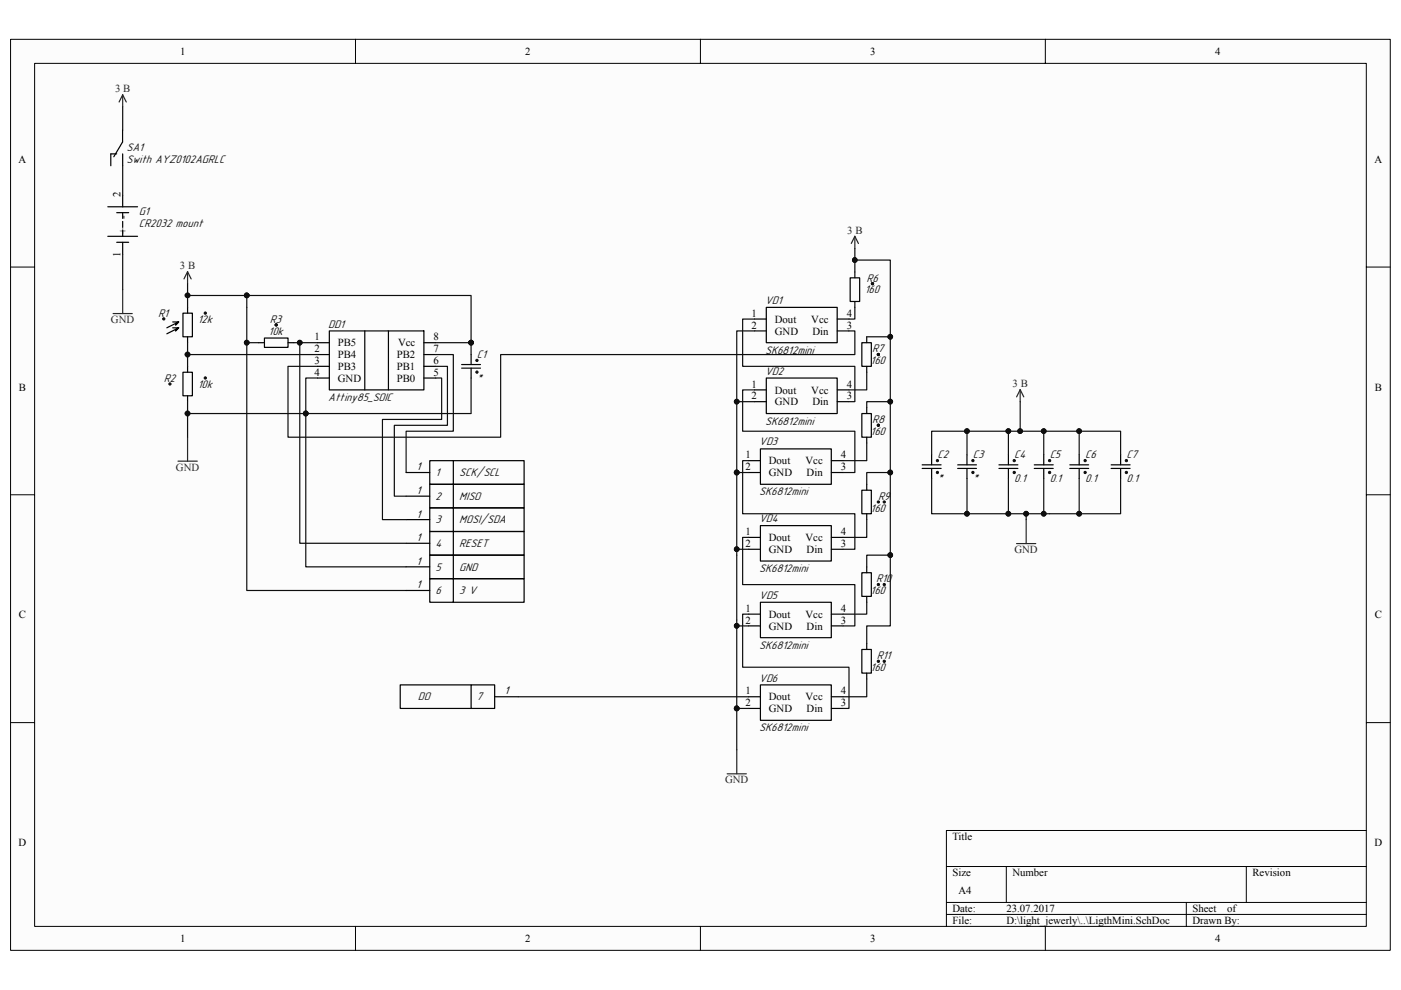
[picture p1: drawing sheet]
<svg xmlns="http://www.w3.org/2000/svg" width="297mm" height="210mm" viewBox="0 0 297 210" stroke-linecap="round" stroke-linejoin="round" font-family="sans-serif">
<path d="M2.3 8.4h292.5v193.2h-292.5z" fill="#fcfcfc"/>
<path d="M2.2 8.3h292.6v193.3h-292.6z" fill="none" stroke="#000" stroke-width=".21"/>
<path d="M7.4 13.5h282.3v183h-282.3z" fill="#fcfcfc"/>
<g fill="none" stroke="#000" stroke-width=".21">
<path d="M7.3 13.4h282.4v183.1h-282.4zM75.4 8.3v5.1M148.5 8.3v5.1M221.6 8.3v5.1M2.2 56.6h5.1M289.7 56.6h5.1M2.2 104.9h5.1M289.7 104.9h5.1M2.2 153.3h5.1M289.7 153.3h5.1M289.7 176.1h-89v20.4M75.4 196.5v5.1"/>
<path d="M148.5 196.5v5.1M200.7 183.8h89M200.7 191.4h89M200.7 194h89M213.4 183.8v7.6M221.6 196.5v5.1M251.5 191.4v5.1M264.2 183.8v7.6"/>
</g>
<g fill="none" stroke="#000" stroke-width=".25">
<path d="M24.7 32.6h-1.2v2.6M26 27.6v2.5l-1.9 3.2M26 32.6v2.6M22.9 50.1h6.3M22.9 43.9h6.3M24.7 51.4h2.6M24.7 45.1h2.6M26 41.4v2.5M26 45.1v1.2M26 47v1.2M26 48.9v1.2M26 51.4v2.5"/>
<path d="M180.3 58.9h2v5h-2zM181.2 57.7v1.2M36.6 69.5h1.3l-.6 .7 .6-.7-2.5 1.3M36.6 68.3h1.3l-.6 .6 .6-.6-2.5 1.2M38.8 79h2v4.9h-2zM38.8 66.4h2v5h-2zM39.8 65.2v1.2M39.8 71.4v1.3M39.8 77.7v1.3M54.8 72.7h1.3M56.1 71.7h5v2h-5zM61.1 72.7h1.2"/>
<path d="M67.3 72.7h2.5M67.3 75.2h2.5M67.3 77.7h2.5M69.8 70.2h20.1v12.5h-20.1zM77.3 70.2v12.5M82.4 70.2v12.5M89.9 72.7h2.5M89.9 75.2h2.5M89.9 77.7h2.5M97.9 77.3h4M97.9 78.1h4M99.9 75.2v2.1"/>
<path d="M99.9 78.1v2.1M160 67.7h2.5M160 70.2h2.5M162.5 65.2h15v7.5h-15zM177.5 67.7h2.5M177.5 70.2h2.5M181.2 63.9v1.3M182.7 72.7h2v5h-2zM183.8 71.4v1.3M183.8 77.7v1.3M39.8 83.9v1.3M67.3 80.2h2.5"/>
<path d="M89.9 80.2h2.5M91.1 97.7h5v5h-5zM96.1 97.7h15v5h-15h15v5h-15h15v5h-15h15v5.1h-15h15v4.9h-15h15v5h-15M158.7 97.7h2.5M160 82.7h2.5M160 85.2h2.5M161.2 95.2h15.1v7.5h-15.1zM162.5 80.2h15v7.5h-15zM176.3 97.7h2.4M177.5 82.7h2.5M177.5 85.2h2.5M182.7 87.7h2v5h-2z"/>
<path d="M183.8 86.4v1.3M183.8 92.7v1.3M195.5 98.6h4M195.5 99.4h4M197.5 96.5v2.1M197.5 99.4v2.1M203 98.6h4M203 99.4h4M205 96.5v2.1M205 99.4v2.1M211.8 98.6h4M211.8 99.4h4"/>
<path d="M213.8 96.5v2.1M213.8 99.4v2.1M219.3 98.6h4M219.3 99.4h4M221.3 96.5v2.1M221.3 99.4v2.1M226.8 98.6h4M226.8 99.4h4M228.8 96.5v2.1M228.8 99.4v2.1M235.6 98.6h4M235.6 99.4h4"/>
<path d="M237.6 96.5v2.1M237.6 99.4v2.1M86.1 100.2h5M86.1 105.2h5M86.1 110.2h5M86.1 115.2h5M91.1 102.7h5v5h-5zM91.1 107.7h5v5h-5zM91.1 112.7h5v5.1h-5zM91.1 117.8h5v4.9h-5zM158.7 100.2h2.5M158.7 114h2.5"/>
<path d="M158.7 116.5h2.5M161.2 111.5h15.1v7.5h-15.1zM176.3 100.2h2.4M176.3 114h2.4M176.3 116.5h2.4M182.7 104h2v5h-2zM183.8 102.7v1.3M183.8 109v1.2M86.1 120.2h5M86.1 125.2h5M91.1 122.7h5v5h-5zM158.7 130.3h2.5"/>
<path d="M158.7 132.8h2.5M161.2 127.7h15.1v7.6h-15.1zM176.3 130.3h2.4M176.3 132.8h2.4M182.7 121.5h2v5h-2zM182.7 137.8h2v5h-2zM183.8 120.2v1.3M183.8 126.5v1.2M183.8 136.5v1.3M99.9 145.3h5v5h-5zM99.9 145.3h-15v5h15M104.9 147.8h5"/>
<path d="M158.7 147.8h2.5M158.7 150.3h2.5M161.2 145.3h15.1v7.5h-15.1zM176.3 147.8h2.4M176.3 150.3h2.4M183.8 142.8v1.2"/>
</g>
<g fill="none" stroke="#262626" stroke-width=".25">
<path d="M26 20.1l-.8 1.5M26 20.1l.8 1.5M26 20.1v2.5M39.8 57.6l-.8 1.6M39.8 57.6l.7 1.6M39.8 57.6v2.6M181.2 50.1l-.7 1.5M181.2 50.1l.8 1.5M181.2 50.1v2.6M24 66.5h4M26 61.4v5.1M37.7 97.8h4.1"/>
<path d="M39.8 92.7v5.1M216.3 82.7l-.8 1.5M216.3 82.7l.8 1.5M216.3 82.7v2.5M215.5 115.3h4.1M217.6 110.2v5.1M156.2 159v5.1M154.2 164.1h4"/>
</g>
<g fill="none" stroke="#0e0e0e" stroke-width=".25">
<path d="M26 22.6v5M26 35.2v6.2M26 53.9v7.5M181.2 52.7v5M181.2 55.2h7.6v16.2h-5M39.8 60.2v2.5M39.8 72.7v5M39.8 75.2h27.5M52.3 62.7v10h2.5M52.3 62.7h47.6v10M52.3 62.7h-12.5v2.5M52.3 72.7v52.5h33.8"/>
<path d="M62.3 72.7h5M63.6 72.7v42.5h22.5M92.4 75.2h3.7v16.3h-10v8.7M92.4 77.7h2.5v12.5h-11.3v15h2.5M92.4 72.7h7.5M99.9 72.7v2.5M160 70.2h-3.8v30M160 67.7h-2.5v10h23.7v7.5h-1.2M180 70.2h1.2v5h-75.1v17.5h-45v-15h6.2M181.2 65.2v2.5h-1.2M183.8 79v3.7h-3.8M188.8 71.4v13.8h-5v1.2"/>
<path d="M39.8 87.7v5M67.3 80.2h-2.5v40h21.3M92.4 80.2h1.2v8.8h-12.5v21.2h5M99.9 80.2v7.5h-60.1v-2.5M156.2 85.2h3.8M158.7 97.7h-1.2v11.3h23.7v7.5h-2.5M160 82.7h-2.5v8.8h23.7v8.7h-2.5M183.8 94v3.7h-5.1M188.8 85.2v32.6h-5v2.4M197.5 96.5v-5h40.1v5M205 91.5v5M213.8 91.5v5"/>
<path d="M216.3 85.2v6.3M221.3 91.5v5M228.8 91.5v5M156.2 100.2v16.3M156.2 100.2h2.5M158.7 114h-1.2v10h23.7v8.8h-2.5M158.7 116.5h-2.5v1.3v15h2.5M183.8 110.2v3.8h-5.1M188.8 100.2h-5v2.5M188.8 117.8v15h-5v3.7M197.5 101.5v7.5h23.8M205 101.5v7.5"/>
<path d="M213.8 101.5v7.5M217.6 109v1.2M228.8 101.5v7.5M237.6 101.5v7.5h-16.3v-7.5M156.2 132.8v26.2M158.7 130.3h-1.2v11.2h22.5v8.8h-1.3M183.8 127.7v2.6h-5.1M109.9 147.8h48.8M156.2 150.3h2.5M183.8 144v3.8h-5.1"/>
</g>
<g fill="#0e0e0e" stroke="#0e0e0e" stroke-width=".21">
<path d="M43.4 66.2h.3v.4h-.3z" fill-rule="evenodd"/>
<path d="M198.6 97.5h.3v.4h-.3z" fill-rule="evenodd"/>
<path d="M198.6 100h.3v.4h-.3z" fill-rule="evenodd"/>
<path d="M100.9 76.3h.4v.3h-.4z" fill-rule="evenodd"/>
<path d="M100.9 78.8h.4v.3h-.4z" fill-rule="evenodd"/>
<path d="M58.4 68.7h.3v.4h-.3z" fill-rule="evenodd"/>
<path d="M58.4 68.7h.3v.4h-.3z" fill-rule="evenodd"/>
<path d="M186.1 90h.3v.4h-.3z" fill-rule="evenodd"/>
<path d="M186.1 90h.3v.4h-.3z" fill-rule="evenodd"/>
<path d="M187.3 106.3h.4v.3h-.4z" fill-rule="evenodd"/>
<path d="M186.1 106.3h.3v.3h-.3z" fill-rule="evenodd"/>
<path d="M238.6 97.5h.4v.4h-.4z" fill-rule="evenodd"/>
<path d="M238.6 100h.4v.4h-.4z" fill-rule="evenodd"/>
<circle cx="64.8" cy="87.7" r=".49"/>
<circle cx="63.5" cy="72.7" r=".5"/>
<circle cx="52.3" cy="72.7" r=".5"/>
<circle cx="99.9" cy="72.7" r=".49"/>
<circle cx="52.3" cy="62.7" r=".5"/>
<circle cx="34.7" cy="67.6" r=".24"/>
<circle cx="39.8" cy="87.7" r=".49"/>
<circle cx="39.8" cy="62.7" r=".49"/>
<circle cx="206.3" cy="97.7" r=".24"/>
<circle cx="206.3" cy="100.2" r=".24"/>
<circle cx="36" cy="81.4" r=".24"/>
<circle cx="43.5" cy="80.2" r=".24"/>
<circle cx="185" cy="60.2" r=".24"/>
<circle cx="186.2" cy="75.2" r=".24"/>
<circle cx="215" cy="97.7" r=".24"/>
<circle cx="215" cy="100.2" r=".24"/>
<circle cx="39.8" cy="75.2" r=".49"/>
<circle cx="156.2" cy="100.2" r=".5"/>
<circle cx="156.2" cy="85.2" r=".5"/>
<circle cx="156.2" cy="150.3" r=".5"/>
<circle cx="156.2" cy="132.7" r=".5"/>
<circle cx="156.2" cy="116.5" r=".5"/>
<circle cx="187.5" cy="124" r=".24"/>
<circle cx="186.2" cy="124" r=".24"/>
<circle cx="187.5" cy="140.3" r=".24"/>
<circle cx="186.2" cy="140.3" r=".24"/>
<circle cx="181.2" cy="55.2" r=".49"/>
<circle cx="188.8" cy="71.4" r=".49"/>
<circle cx="188.8" cy="100.2" r=".49"/>
<circle cx="188.8" cy="85.2" r=".49"/>
<circle cx="188.8" cy="117.7" r=".49"/>
<circle cx="222.5" cy="97.7" r=".24"/>
<circle cx="222.5" cy="100.2" r=".24"/>
<circle cx="230.1" cy="97.7" r=".24"/>
<circle cx="230.1" cy="100.2" r=".24"/>
<circle cx="217.6" cy="109" r=".5"/>
<circle cx="205" cy="109" r=".49"/>
<circle cx="213.8" cy="109" r=".5"/>
<circle cx="221.3" cy="109" r=".49"/>
<circle cx="228.8" cy="109" r=".5"/>
<circle cx="205" cy="91.4" r=".49"/>
<circle cx="213.8" cy="91.4" r=".5"/>
<circle cx="216.3" cy="91.4" r=".5"/>
<circle cx="221.3" cy="91.4" r=".49"/>
<circle cx="228.8" cy="91.4" r=".5"/>
</g>
<g font-size="2.5" fill="#0e0e0e">
<text x="26.8" y="34.5">Swith AYZ0102AGRLC</text>
<text x="26.8" y="31.9">SA1</text>
<text x="29.4" y="45.7">G1</text>
<text x="29.4" y="48.2">CR2032 mount</text>
<text x="183.7" y="59.7">R6</text>
<text x="162.2" y="64.5">VD1</text>
<text x="183.3" y="62.3">160</text>
<text x="33.5" y="67.2">R1</text>
<text x="41.9" y="68.5">12k</text>
<text x="57" y="71">10k</text>
<text x="57.2" y="68.5">R3</text>
<text x="69.6" y="69.5">DD1</text>
<text x="101.1" y="76">C1</text>
<text x="162.2" y="75">SK6812mini</text>
<text x="184.6" y="77.3">160</text>
<text x="184.9" y="74.7">R7</text>
<text x="34.7" y="81">R2</text>
<text x="41.9" y="82.3">10k</text>
<text x="101.1" y="81">*</text>
<text x="162.2" y="79.5">VD2</text>
<text x="69.6" y="85">Attiny85_SOIC</text>
<text x="184.9" y="89.7">R8</text>
<text x="161" y="94.5">VD3</text>
<text x="162.2" y="90">SK6812mini</text>
<text x="184.6" y="92.3">160</text>
<text x="92.4" y="101">1</text>
<text x="97.4" y="101">SCK/SCL</text>
<text x="198.8" y="97.2">C2</text>
<text x="206.3" y="97.2">C3</text>
<text x="215" y="97.2">C4</text>
<text x="222.6" y="97.2">C5</text>
<text x="230.1" y="97.2">C6</text>
<text x="238.8" y="97.2">C7</text>
<text x="92.4" y="106">2</text>
<text x="97.4" y="106">MISO</text>
<text x="161" y="105.1">SK6812mini</text>
<text x="186.2" y="106">R9</text>
<text x="198.8" y="102.3">*</text>
<text x="206.3" y="102.3">*</text>
<text x="215" y="102.3">0.1</text>
<text x="222.6" y="102.3">0.1</text>
<text x="230.1" y="102.3">0.1</text>
<text x="238.8" y="102.3">0.1</text>
<text x="92.4" y="111">3</text>
<text x="97.4" y="111">MOSI/SDA</text>
<text x="161" y="110.8">VD4</text>
<text x="184.6" y="108.5">160</text>
<text x="92.4" y="116">4</text>
<text x="97.4" y="116">RESET</text>
<text x="92.4" y="121">5</text>
<text x="97.4" y="121">GND</text>
<text x="161" y="121.3">SK6812mini</text>
<text x="185.8" y="123.5">R10</text>
<text x="92.4" y="126">6</text>
<text x="97.4" y="126">3 V</text>
<text x="161" y="127">VD5</text>
<text x="184.6" y="126.1">160</text>
<text x="161" y="137.6">SK6812mini</text>
<text x="184.6" y="142.3">160</text>
<text x="185.9" y="139.8">R11</text>
<text x="88.6" y="148.5">DO</text>
<text x="101.1" y="148.5">7</text>
<text x="161" y="144.5">VD6</text>
<text x="161" y="155.1">SK6812mini</text>
</g>
<g font-size="2.5">
<text x="88.3" y="99.8">1</text>
<text x="88.3" y="104.8">1</text>
<text x="88.3" y="109.8">1</text>
<text x="88.3" y="114.8">1</text>
<text x="88.3" y="119.8">1</text>
<text x="88.3" y="124.8">1</text>
<text x="106.9" y="147.3">1</text>
</g>
<g font-size="2.3">
<text x="38.2" y="11.7">1</text>
<text x="111.4" y="11.7">2</text>
<text x="184.5" y="11.7">3</text>
<text x="257.6" y="11.7">4</text>
<text x="4" y="34.5">A</text>
<text x="291.4" y="34.5">A</text>
<text x="25.5" y="41.9" transform="rotate(-90 25.5 41.9)">2</text>
<text x="26.8" y="46.5" transform="rotate(-90 26.8 46.5)">-</text>
<text x="26.8" y="49.6" transform="rotate(-90 26.8 49.6)">+</text>
<text x="25.5" y="54.6" transform="rotate(-90 25.5 54.6)">1</text>
<text x="159.3" y="67.2">1</text>
<text x="159.3" y="69.7">2</text>
<text x="164.3" y="68.5">Dout</text>
<text x="164.3" y="71">GND</text>
<text x="172" y="68.5">Vcc</text>
<text x="172.3" y="71">Din</text>
<text x="179.5" y="69.7">3</text>
<text x="179.5" y="67.2">4</text>
<text x="66.7" y="72.2">1</text>
<text x="66.7" y="74.7">2</text>
<text x="66.7" y="77.2">3</text>
<text x="71.6" y="73.5">PB5</text>
<text x="71.6" y="76">PB4</text>
<text x="84.1" y="76">PB2</text>
<text x="84.4" y="73.5">Vcc</text>
<text x="91.9" y="77.2">6</text>
<text x="91.9" y="74.7">7</text>
<text x="91.9" y="72.2">8</text>
<text x="4" y="82.8">B</text>
<text x="66.7" y="79.7">4</text>
<text x="71.6" y="78.5">PB3</text>
<text x="71.6" y="81">GND</text>
<text x="84.1" y="81">PB0</text>
<text x="84.1" y="78.5">PB1</text>
<text x="91.9" y="79.7">5</text>
<text x="159.3" y="82.2">1</text>
<text x="164.3" y="83.5">Dout</text>
<text x="172" y="83.5">Vcc</text>
<text x="179.5" y="82.2">4</text>
<text x="291.5" y="82.8">B</text>
<text x="159.3" y="84.7">2</text>
<text x="164.3" y="86">GND</text>
<text x="172.3" y="86">Din</text>
<text x="179.5" y="84.7">3</text>
<text x="158" y="97.2">1</text>
<text x="158" y="99.7">2</text>
<text x="163" y="98.5">Dout</text>
<text x="163" y="101">GND</text>
<text x="170.8" y="98.5">Vcc</text>
<text x="171" y="101">Din</text>
<text x="178.3" y="97.2">4</text>
<text x="178.3" y="99.7">3</text>
<text x="158" y="113.5">1</text>
<text x="178.3" y="113.5">4</text>
<text x="158" y="116">2</text>
<text x="163" y="114.8">Dout</text>
<text x="163" y="117.3">GND</text>
<text x="170.8" y="114.8">Vcc</text>
<text x="171" y="117.3">Din</text>
<text x="178.3" y="116">3</text>
<text x="4" y="131.2">C</text>
<text x="158" y="129.8">1</text>
<text x="163" y="131">Dout</text>
<text x="170.8" y="131">Vcc</text>
<text x="178.3" y="129.8">4</text>
<text x="291.5" y="131.2">C</text>
<text x="158" y="132.3">2</text>
<text x="163" y="133.5">GND</text>
<text x="171" y="133.5">Din</text>
<text x="178.3" y="132.3">3</text>
<text x="158" y="147.3">1</text>
<text x="158" y="149.8">2</text>
<text x="163" y="148.5">Dout</text>
<text x="170.8" y="148.5">Vcc</text>
<text x="178.3" y="147.3">4</text>
<text x="178.3" y="149.8">3</text>
<text x="163" y="151.1">GND</text>
<text x="171" y="151.1">Din</text>
<text x="4" y="179.5">D</text>
<text x="201.9" y="178.2">Title</text>
<text x="291.4" y="179.5">D</text>
<text x="201.9" y="185.8">Size</text>
<text x="214.6" y="185.8">Number</text>
<text x="265.5" y="185.8">Revision</text>
<text x="203.2" y="189.7">A4</text>
<text x="201.9" y="193.5">Date:</text>
<text x="201.9" y="196">File:</text>
<text x="213.4" y="193.5">23.07.2017</text>
<text x="213.4" y="196">D:\light_jewerly\..\LigthMini.SchDoc</text>
<text x="252.8" y="196">Drawn By:</text>
<text x="252.8" y="193.5">Sheet</text>
<text x="260.2" y="193.5">of</text>
<text x="38.2" y="199.8">1</text>
<text x="111.4" y="199.8">2</text>
<text x="184.5" y="199.8">3</text>
<text x="257.6" y="199.8">4</text>
</g>
<g font-size="2.3" fill="#262626">
<text x="24.4" y="19.6">3 B</text>
<text x="179.6" y="49.6">3 B</text>
<text x="38.2" y="57.1">3 B</text>
<text x="23.5" y="68.6">GND</text>
<text x="214.7" y="82.2">3 B</text>
<text x="37.3" y="99.8">GND</text>
<text x="215.1" y="117.4">GND</text>
<text x="153.7" y="166.2">GND</text>
</g>
</svg>
